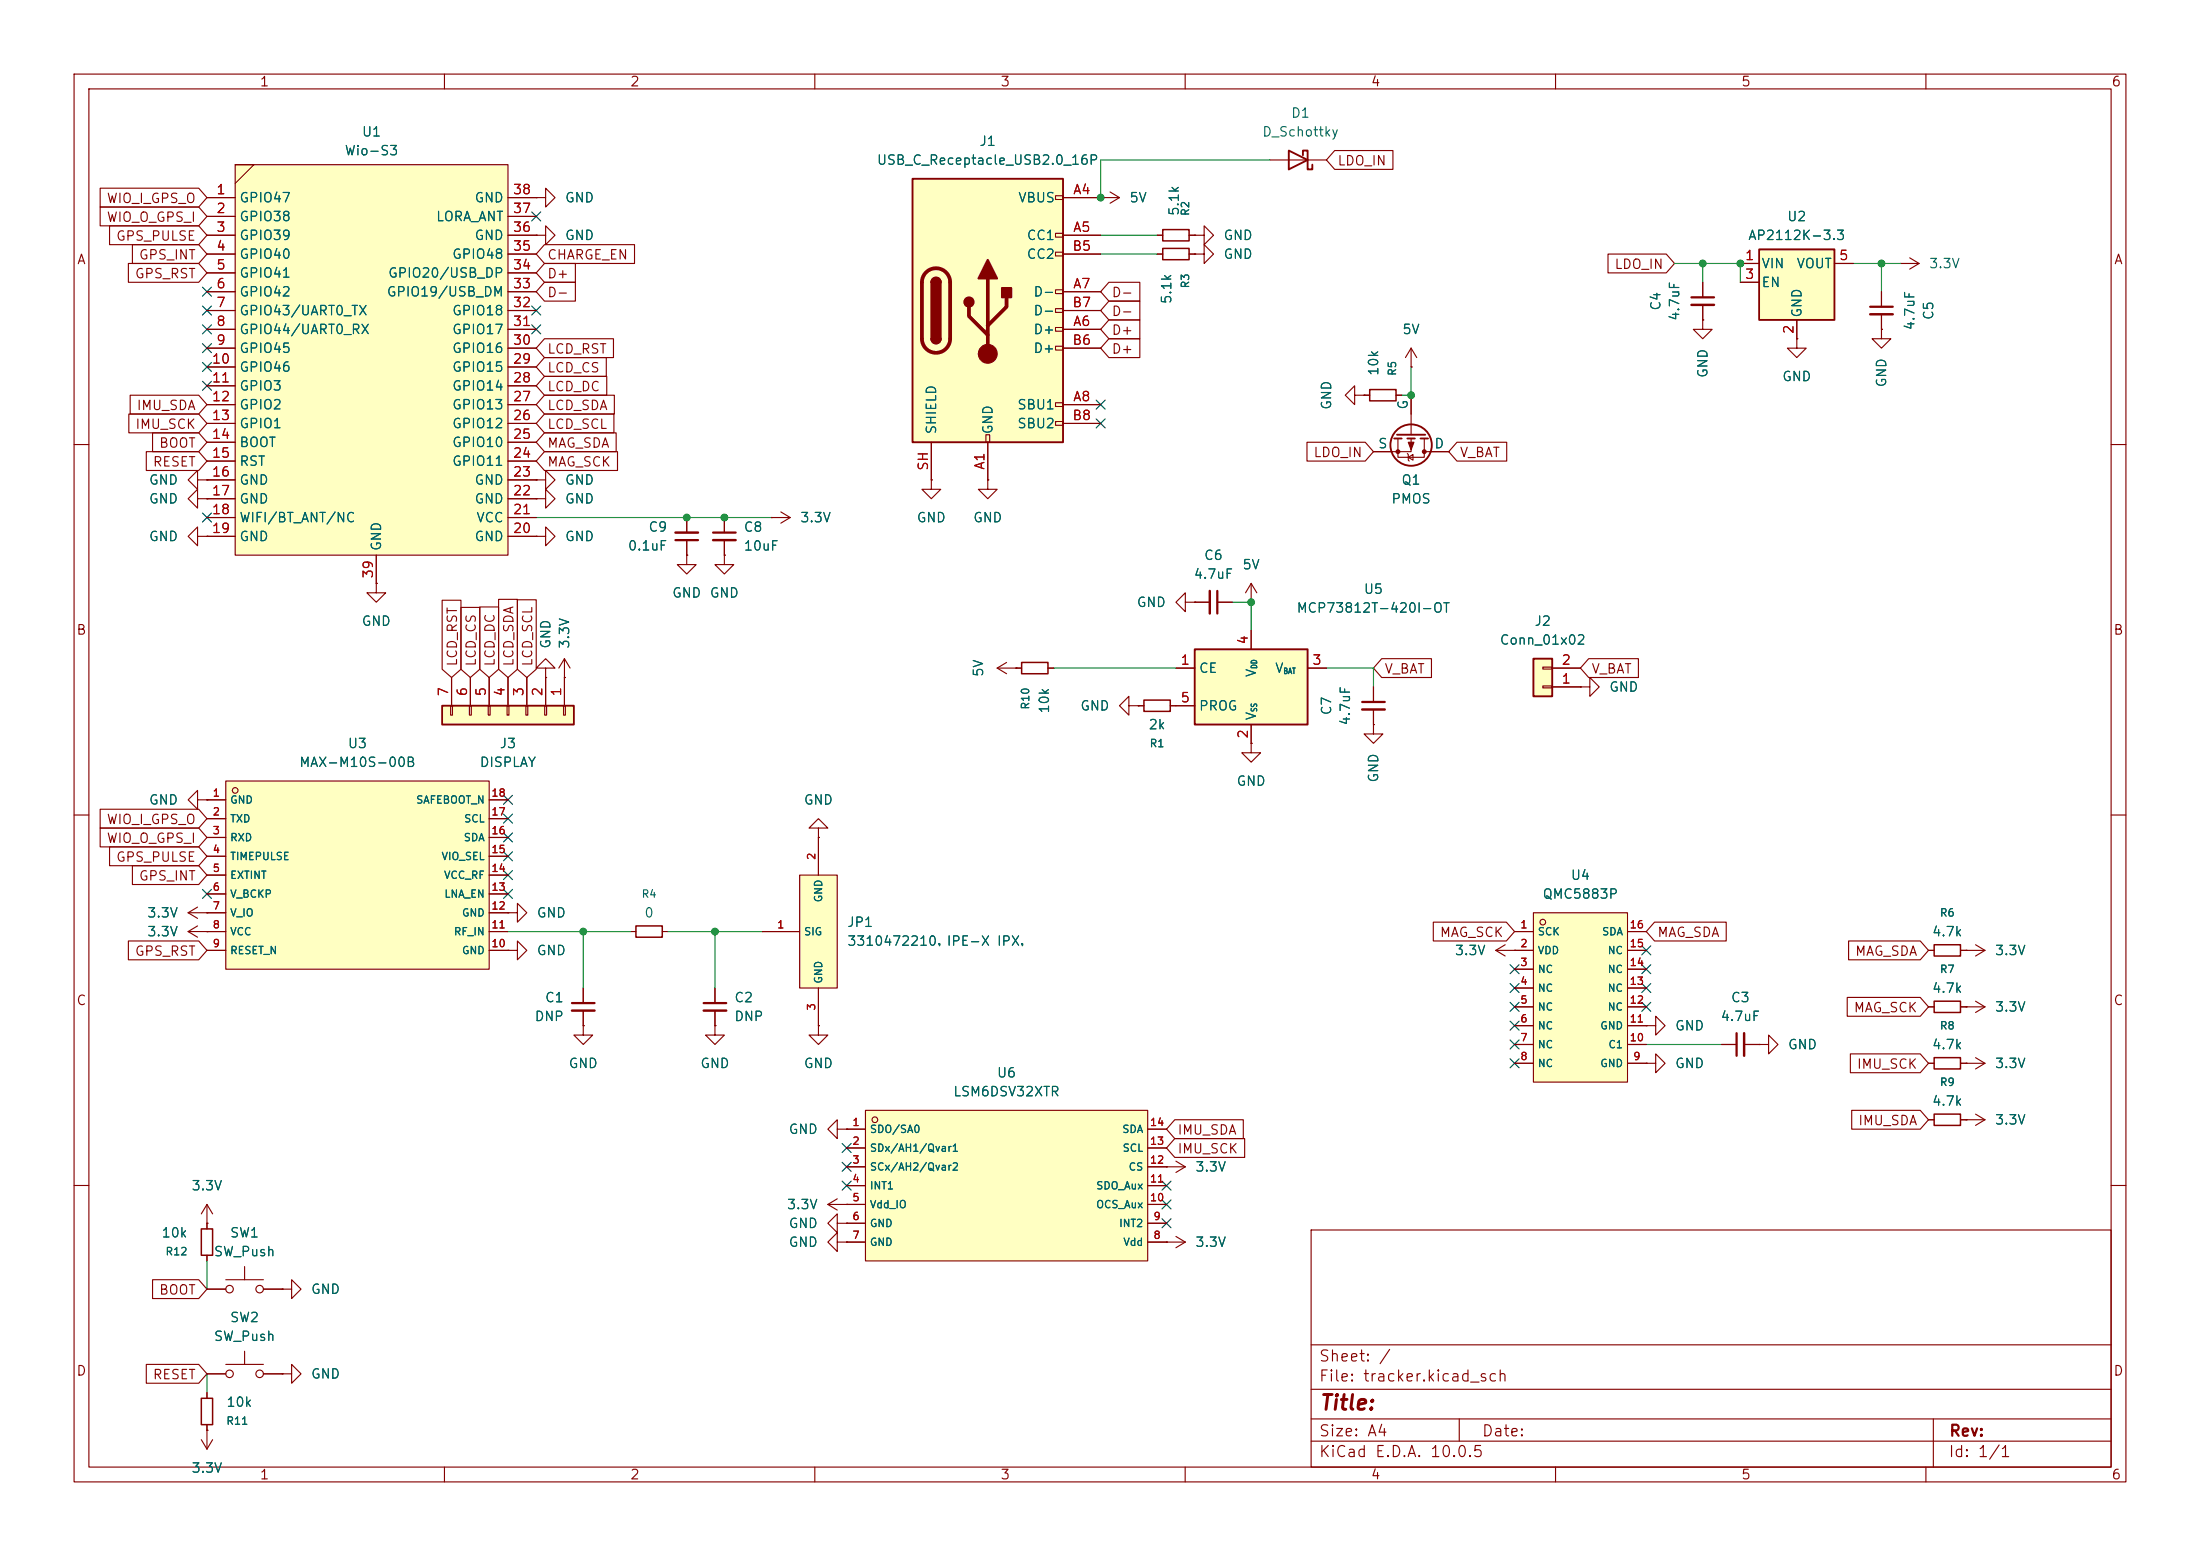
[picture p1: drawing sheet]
<svg xmlns="http://www.w3.org/2000/svg" width="297mm" height="210mm" viewBox="0 0 297 210" stroke-linecap="round" stroke-linejoin="round" font-family="sans-serif">
<g fill="none" stroke="#840000" stroke-width=".15">
<path d="M10 10h277v190h-277zM12 12h273v186h-273zM60 10v2M110 10v2M160 10v2M210 10v2M260 10v2M10 60h2M72.4 64.8h1.3v1.2l1.2-1.2-1.2-1.3v1.3M72.4 64.8h.1M285 60h2M10 110h2"/>
<path d="M285 110h2M265.4 151.1h.1M265.4 151.1h2.6M266.7 150.4l1.3 .7M268 151.1l-1.3 .8M10 160h2M27.9 165.1h.1M27.9 162.6v3.3M27.9 169.4v.8M27.9 174h2.6M27.9 162.6l-.7 1.2M27.9 162.6l.8 1.2"/>
<path d="M30.5 172.7h5.1M33 170.9v1.8M35.6 174h2.5M38.1 174h1.3v-1.3l1.2 1.3-1.2 1.3v-1.3M38.1 174h.1M177 166h108v32h-108zM285 160h2M27.9 185.4h2.6M30.5 184.2h5.1M33 182.4v1.8M35.6 185.4h2.5M38.1 185.4h1.3v-1.2l1.2 1.2-1.2 1.3v-1.3"/>
<path d="M38.1 185.4h.1M60 198v2M110 198v2M160 198v2M177 194.5h108M177 191.5h108M177 187.5h108M177 181.5h108M197 191.5v3M210 198v2M260 198v2M261 191.5v6.5"/>
<circle cx="31" cy="174" r=".51"/>
<circle cx="35.1" cy="174" r=".51"/>
<circle cx="31" cy="185.4" r=".51"/>
<circle cx="35.1" cy="185.4" r=".51"/>
</g>
<path d="M27.2 165.9h1.5v3.5h-1.5z" fill="none" stroke="#840000" stroke-width=".2"/>
<path d="M30.5 105.4h35.5v25.4h-35.5z" fill="#ffffc2"/>
<circle cx="31.8" cy="106.7" r=".38" fill="#ffffc2" stroke="#ffffc2" stroke-width=".14"/>
<g fill="none" stroke="#840000" stroke-width=".15">
<path d="M27.9 108h2.6M27.9 110.5h2.6M27.9 113h2.6M27.9 115.6h2.6M27.9 118.1h2.6M30.5 105.4h35.5v25.4h-35.5zM66 108h2.6M66 110.5h2.6M66 113h2.6M66 115.6h2.6M66 118.1h2.6M27.9 120.7h2.6"/>
<path d="M27.9 123.2h2.6M27.9 125.7h2.6M27.9 128.3h2.6M66 120.7h2.6M66 123.2h2.6M66 125.7h2.6M66 128.3h2.6"/>
<circle cx="31.8" cy="106.7" r=".38"/>
</g>
<path d="M207 123.2h12.7v22.9h-12.7z" fill="#ffffc2"/>
<circle cx="208.3" cy="124.5" r=".38" fill="#ffffc2" stroke="#ffffc2" stroke-width=".14"/>
<g fill="none" stroke="#840000" stroke-width=".15">
<path d="M72.4 26.7h1.3v1.2l1.2-1.2-1.2-1.3v1.3M72.4 26.7h.1M50.8 78.7v1.3h1.3l-1.3 1.3-1.3-1.3h1.3M50.8 78.7h.1M72.4 67.3h1.3v1.3l1.2-1.3-1.2-1.3v1.3M72.4 67.3h.1M72.4 72.4h1.3v1.3l1.2-1.3-1.2-1.3v1.3M72.4 72.4h.1M73.7 90.2h1.2l-1.2-1.3-1.3 1.3h1.3v1.2M73.7 91.4h.1M76.2 91.4h.1M76.2 88.9l.8 1.3"/>
<path d="M76.2 88.9l-.8 1.3M76.2 88.9v2.5M26.7 108v-1.3l-1.3 1.3 1.3 1.2v-1.2h1.2M27.9 108h.1M110.5 111.8h1.3l-1.3-1.3-1.3 1.3h1.3v1.2M110.5 113h.1M25.4 125.7h2.5M25.4 125.7l1.3 .8M25.4 123.2l1.3 .8M25.4 123.2h2.5M26.7 125l-1.3 .7M26.7 122.4l-1.3 .8"/>
<path d="M27.9 125.7h.1M27.9 123.2h.1M96.5 133.4v2M96.5 136.4v2M201.9 128.3h5.1M201.9 128.3l1.3 .7M203.2 127.5l-1.3 .8M204.5 128.3h.1M204.5 125.7h2.5M204.5 130.8h2.5M204.5 133.4h2.5M204.5 135.9h2.5"/>
<path d="M204.5 138.4h2.5M207 123.2h12.7v22.9h-12.7zM219.7 125.7h2.5M219.7 128.3h2.5M219.7 130.8h2.5M219.7 133.4h2.5M219.7 135.9h2.5M219.7 138.4h2.5M222.2 138.4h1.3v1.3l1.3-1.3-1.3-1.2v1.2M222.2 138.4h.1M260.3 128.3h.8M260.3 135.9h.8"/>
<path d="M264.7 128.3h3.3M264.7 135.9h3.3M265.4 135.9h.1M265.4 128.3h.1M266.7 135.1l1.3 .8M266.7 127.5l1.3 .8M268 135.9l-1.3 .8M268 128.3l-1.3 .7M204.5 141h2.5M204.5 143.5h2.5M219.7 141h2.5M219.7 143.5h2.5"/>
<path d="M222.2 143.5h1.3v1.3l1.3-1.3-1.3-1.3v1.3M222.2 143.5h.1M232.4 141h2M235.5 141h2M237.5 141h1.3v1.2l1.2-1.2-1.2-1.3v1.3M237.5 141h.1M260.3 143.5h.8M260.3 151.1h.8M264.7 143.5h3.3M264.7 151.1h.7M265.4 143.5h.1M266.7 142.7l1.3 .8"/>
<path d="M268 143.5l-1.3 .8M27.9 188v.7M27.9 192.3v.7"/>
<circle cx="208.3" cy="124.5" r=".38"/>
</g>
<path d="M95 135.4h3M234.4 139.4v3.1" fill="none" stroke="#840000" stroke-width=".3"/>
<path d="M95 136.4h3M235.5 139.4v3.1" fill="none" stroke="#840000" stroke-width=".33"/>
<path d="M261.1 127.5h3.6v1.5h-3.6zM261.1 135.1h3.6v1.6h-3.6zM261.1 142.7h3.6v1.6h-3.6zM261.1 150.4h3.6v1.5h-3.6zM27.2 188.7h1.5v3.6h-1.5z" fill="none" stroke="#840000" stroke-width=".2"/>
<path d="M161.3 87.6h15.2v10.2h-15.2z" fill="#ffffc2"/>
<g fill="none" stroke="#840000" stroke-width=".25">
<path d="M174 20.3l2.5 1.3-2.5 1.3zM175.9 21v-.7h.6v2.6h.7v-.7M188.2 59.2h1M188.6 58.7h3.8M190 59.2h1M191.8 59.2h1M161.3 87.6h15.2v10.2h-15.2z"/>
<circle cx="190.5" cy="60.1" r="2.79"/>
</g>
<g fill="none" stroke="#840000" stroke-width=".15">
<path d="M72.4 31.8h1.3v1.2l1.2-1.2-1.2-1.3v1.3M72.4 31.8h.1M156.2 34.3h.8M156.2 31.8h.8M160.5 34.3h.8M160.5 31.8h.8M171.4 21.6h7.7M229.9 38.1v2M254 39.4v2M256.5 35.6h.1M256.5 35.6h2.6M257.8 34.8l1.3 .8"/>
<path d="M259.1 35.6l-1.3 .7M182.9 53.3v1.3l-1.3-1.3 1.3-1.2v1.2h1.2M184.1 53.3h.1M184.1 53.3h.8M188.5 53.3h.7M188.7 59.2v2.5h3.6v-2.5M190.5 59.2v1.8h-5.1M190.5 49.5h.1M190.5 47v2.5M190.5 53.3v5.4M190.5 47l-.8 1.3M190.5 47l.8 1.3"/>
<path d="M229.9 43.2v1.3h1.2l-1.2 1.2-1.3-1.2h1.3M229.9 43.2h.1M229.9 41.1v2.1M242.6 45.7v1.3h-1.3l1.3 1.3 1.2-1.3h-1.2M242.6 45.7h.1M254 44.5v1.2h-1.3l1.3 1.3 1.3-1.3h-1.3M254 44.5h.1M254 42.4v2.1M168.9 78.7v2.6M168.9 78.7l-.8 1.3M168.9 78.7l.8 1.3M190 61.2l.1 .1v.8l.1 .1"/>
<path d="M190.1 61.7l.7-.4v.8zM192.3 61h3.3M158.7 90.2h2.6M158.7 95.3h2.6M168.9 81.3h.1M168.9 85.1v2.5M168.9 97.8v2.5M176.5 90.2h2.6M185.4 97.8v1.3h1.3l-1.3 1.2-1.3-1.2h1.3M185.4 97.8h.1M185.4 92.7v2M185.4 95.8v2"/>
<path d="M168.9 100.3v1.3h1.3l-1.3 1.3-1.3-1.3h1.3M168.9 100.3h.1M68.6 123.2h1.2v-1.3l1.3 1.3-1.3 1.3v-1.3M68.6 123.2h.1M68.6 128.3h1.2v-1.3l1.3 1.3-1.3 1.2v-1.2M68.6 128.3h.1M78.7 138.4v1.3h1.3l-1.3 1.3-1.2-1.3h1.2M78.7 138.4h.1M78.7 133.4v2M78.7 136.4v2M27.2 194.3l.7 1.3M27.9 193h.1"/>
<path d="M27.9 193v2.6M28.7 194.3l-.8 1.3"/>
</g>
<path d="M228.3 40.1h3.1M252.5 41.4h3M183.9 94.7h3M77.2 135.4h3.1" fill="none" stroke="#840000" stroke-width=".3"/>
<path d="M228.3 41.1h3.1M252.5 42.4h3M183.9 95.8h3M77.2 136.4h3.1" fill="none" stroke="#840000" stroke-width=".33"/>
<g fill="#840000" stroke="#840000" stroke-width=".15">
<path d="M190.1 59.7h.8l-.4 1z"/>
<circle cx="192.3" cy="61" r=".25"/>
<circle cx="188.7" cy="61" r=".25"/>
</g>
<path d="M157 33.5h3.5v1.6h-3.5zM157 31h3.5v1.5h-3.5zM184.9 52.6h3.6v1.5h-3.6z" fill="none" stroke="#840000" stroke-width=".2"/>
<path d="M237.5 33.7h10.1v9.5h-10.1z" fill="#ffffc2"/>
<path d="M237.5 33.7h10.1v9.5h-10.1z" fill="none" stroke="#840000" stroke-width=".25"/>
<path d="M234.9 35.6h2.6M234.9 38.1h2.6M247.6 35.6h2.6M242.6 43.2v2.5M26.7 64.8v-1.3l-1.3 1.3 1.3 1.2v-1.2h1.2M26.7 72.4v-1.3l-1.3 1.3 1.3 1.3v-1.3h1.2M27.9 64.8h.1M27.9 72.4h.1M213.4 92.7h1.2v-1.3l1.3 1.3-1.3 1.3v-1.3M213.4 92.7h.1" fill="none" stroke="#840000" stroke-width=".15"/>
<path d="M207 88.9h2.5v5.1h-2.5z" fill="#ffffc2"/>
<path d="M207 88.9h2.5v5.1h-2.5z" fill="none" stroke="#840000" stroke-width=".25"/>
<path d="M148.6 26.7h.1M148.6 26.7h2.5M149.9 25.9l1.2 .8M151.1 26.7l-1.2 .7M161.3 34.3h1.3v1.3l1.2-1.3-1.2-1.3v1.3M161.3 34.3h.1M161.3 31.8h1.3v1.2l1.2-1.2-1.2-1.3v1.3M161.3 31.8h.1M208.3 92.6h1.2v.2h-1.2zM208.3 90h1.2v.3h-1.2zM209.5 92.7h3.9M209.5 90.2h3.9" fill="none" stroke="#840000" stroke-width=".15"/>
<path d="M123.2 24.1h20.3v35.6h-20.3z" fill="#ffffc2"/>
<g fill="none" stroke="#840000" stroke-width=".15">
<path d="M142.5 26.4h1v.5h-1zM142.5 31.5h1v.5h-1zM142.5 34h1v.5h-1zM142.5 39.1h1v.5h-1zM143.5 26.7h5.1M143.5 31.8h5.1M143.5 39.4h5.1M143.5 34.3h5.1M125.7 59.7v5.1M133.1 58.7h.5v1h-.5zM133.3 59.7v5.1M142.5 41.7h1v.5h-1z"/>
<path d="M142.5 44.2h1v.5h-1zM142.5 46.7h1v.5h-1zM142.5 54.4h1v.5h-1zM142.5 56.9h1v.5h-1zM143.5 44.5h5.1M143.5 54.6h5.1M143.5 47h5.1M143.5 41.9h5.1M143.5 57.2h5.1M125.7 64.8v1.2h-1.2l1.2 1.3 1.3-1.3h-1.3M125.7 64.8h.1"/>
</g>
<path d="M123.2 24.1h20.3v35.6h-20.3zM125.7 38.1a.64 .64 0 0 1 .7-.6 .64 .64 0 0 1 .6 .6M125.7 45.7a.64 .64 0 0 0 .7 .7 .64 .64 0 0 0 .6-.7" fill="none" stroke="#840000" stroke-width=".25"/>
<path d="M125 36.8a1.9 1.9 0 0 1 2.1-.5 1.9 1.9 0 0 1 1.2 1.8v7.6a1.91 1.91 0 0 1-1.9 1.9 1.91 1.91 0 0 1-1.9-1.9v-7.6a1.9 1.9 0 0 1 .5-1.3zM133.3 37.6v10.2M130.8 41.4v1.3l2.5 2.5M135.9 40.1v1.3l-2.6 2.5" fill="none" stroke="#840000" stroke-width=".51"/>
<g fill="#840000" stroke="#840000" stroke-width=".25">
<path d="M125.7 38.1h1.3v7.6h-1.3z"/>
<path d="M125.9 37.7a.64 .64 0 0 1 .7-.2 .64 .64 0 0 1 .4 .6h-1.3z"/>
<path d="M125.7 45.7h1.3a.64 .64 0 0 1-.6 .7 .64 .64 0 0 1-.7-.7z"/>
<path d="M133.3 35.1l1.3 2.5h-2.5z"/>
<path d="M135.3 38.9h1.2v1.2h-1.2z"/>
<circle cx="130.8" cy="40.8" r=".63"/>
</g>
<circle cx="133.3" cy="47.8" r="1.27" fill="#840000" stroke="#840000" stroke-width=".15"/>
<path d="M31.7 22.2h2.6l-2.6 2.6z" fill="#fff"/>
<path d="M31.7 22.2h36.9v52.7h-36.9z" fill="#ffffc2"/>
<g fill="none" stroke="#840000" stroke-width=".15">
<path d="M27.9 26.7h3.8M27.9 29.2h3.8M27.9 31.8h3.8M27.9 34.3h3.8M27.9 36.8h3.8M27.9 39.4h3.8M31.7 22.2h36.9v52.7h-36.9zM31.7 22.2h2.6l-2.6 2.6M68.6 26.7h3.8M68.6 29.2h3.8M68.6 31.8h3.8M68.6 34.3h3.8"/>
<path d="M68.6 36.8h3.8M68.6 39.4h3.8M27.9 41.9h3.8M27.9 44.5h3.8M27.9 47h3.8M27.9 49.5h3.8M27.9 52.1h3.8M27.9 54.6h3.8M27.9 57.2h3.8M27.9 59.7h3.8M68.6 41.9h3.8M68.6 44.5h3.8"/>
<path d="M68.6 47h3.8M68.6 49.5h3.8M68.6 52.1h3.8M68.6 54.6h3.8M68.6 57.2h3.8M68.6 59.7h3.8M26.7 67.3v-1.3l-1.3 1.3 1.3 1.3v-1.3h1.2M27.9 67.3h.1M27.9 62.2h3.8M27.9 64.8h3.8M27.9 67.3h3.8M27.9 69.9h3.8"/>
<path d="M27.9 72.4h3.8M50.8 74.9v3.8M68.6 62.2h3.8M68.6 64.8h3.8M68.6 67.3h3.8M68.6 69.9h3.8M68.6 72.4h3.8M92.7 69.9v2M92.7 72.9v2M133.3 64.8v1.2h-1.2l1.2 1.3 1.3-1.3h-1.3M133.3 64.8h.1M85.1 125.7h.8"/>
<path d="M89.4 125.7h.8"/>
</g>
<path d="M91.2 72.9h3" fill="none" stroke="#840000" stroke-width=".3"/>
<path d="M91.2 71.9h3" fill="none" stroke="#840000" stroke-width=".33"/>
<path d="M85.9 125h3.5v1.5h-3.5z" fill="none" stroke="#840000" stroke-width=".2"/>
<path d="M59.7 95.3h17.8v2.5h-17.8z" fill="#ffffc2"/>
<path d="M59.7 95.3h17.8v2.5h-17.8z" fill="none" stroke="#840000" stroke-width=".25"/>
<g fill="none" stroke="#840000" stroke-width=".15">
<path d="M92.7 74.9v1.3h-1.3l1.3 1.3 1.3-1.3h-1.3M92.7 74.9h.1M97.8 74.9v1.3h-1.3l1.3 1.3 1.3-1.3h-1.3M97.8 74.9h.1M97.8 69.9v2M97.8 72.9v2M104.1 69.9h.1M104.1 69.9h2.6M105.4 69.1l1.3 .8M106.7 69.9l-1.3 .7M60.8 95.3h.3v1.2h-.3zM61 91.4v3.9"/>
<path d="M63.4 95.3h.2v1.2h-.2zM63.5 91.4v3.9M65.9 95.3h.3v1.2h-.3zM66 91.4v3.9M68.5 95.3h.2v1.2h-.2zM68.6 91.4v3.9M71 95.3h.2v1.2h-.2zM71.1 91.4v3.9M73.5 95.3h.3v1.2h-.3zM73.7 91.4v3.9M76.1 95.3h.2v1.2h-.2zM76.2 91.4v3.9"/>
<path d="M96.5 138.4v1.3h1.3l-1.3 1.3-1.3-1.3h1.3M96.5 138.4h.1M113 152.4v1.3l-1.2-1.3 1.2-1.3v1.3h1.3M114.3 152.4h.1M111.8 162.6l1.2 .7M111.8 162.6h2.5M113 165.1v1.3l-1.2-1.3 1.2-1.3v1.3h1.3M113 167.6v1.3l-1.2-1.3 1.2-1.2v1.2h1.3M113 161.8l-1.2 .8M114.3 165.1h.1M114.3 162.6h.1M114.3 167.6h.1"/>
</g>
<path d="M96.3 71.9h3" fill="none" stroke="#840000" stroke-width=".3"/>
<path d="M96.3 72.9h3" fill="none" stroke="#840000" stroke-width=".33"/>
<path d="M116.8 149.9h38.1v20.3h-38.1z" fill="#ffffc2"/>
<circle cx="118.1" cy="151.1" r=".38" fill="#ffffc2" stroke="#ffffc2" stroke-width=".14"/>
<g fill="none" stroke="#840000" stroke-width=".15">
<path d="M134.6 90.2l1.3 .7M134.6 90.2h3.3M135.9 89.4l-1.3 .8M137.2 90.2h.1M141.5 90.2h.7M152.4 95.3v-1.3l-1.3 1.3 1.3 1.2v-1.2h1.3M153.7 95.3h.1M153.7 95.3h.7M158 95.3h.7M160 81.3v-1.3l-1.3 1.3 1.3 1.3v-1.3h1.3M161.3 81.3h.1M161.3 81.3h2"/>
<path d="M164.3 81.3h2.1M114.3 152.4h2.5M114.3 154.9h2.5M114.3 157.5h2.5M116.8 149.9h38.1v20.3h-38.1zM154.9 152.4h2.6M154.9 154.9h2.6M154.9 157.5h5.1M157.5 157.5h.1M158.7 156.7l1.3 .8M160 157.5l-1.3 .7M114.3 160h2.5"/>
<path d="M114.3 162.6h2.5M114.3 165.1h2.5M114.3 167.6h2.5M154.9 160h2.6M154.9 162.6h2.6M154.9 165.1h2.6M154.9 167.6h5.1M157.5 167.6h.1M158.7 166.9l1.3 .7M160 167.6l-1.3 .8"/>
<circle cx="118.1" cy="151.1" r=".38"/>
</g>
<path d="M137.9 89.4h3.6v1.5h-3.6zM154.4 94.5h3.6v1.5h-3.6z" fill="none" stroke="#840000" stroke-width=".2"/>
<path d="M164.3 79.8v3" fill="none" stroke="#840000" stroke-width=".3"/>
<path d="M163.3 79.8v3" fill="none" stroke="#840000" stroke-width=".33"/>
<path d="M107.9 118.1h5.1v15.3h-5.1z" fill="#ffffc2"/>
<g fill="none" stroke="#840000" stroke-width=".15">
<path d="M13.5 27.9h13.3l1.1 1.3-1.1 1.3h-13.3zM13.5 25.4h13.3l1.1 1.3-1.1 1.2h-13.3zM14.8 30.5h12l1.1 1.3-1.1 1.2h-12zM17.3 35.6h9.5l1.1 1.2-1.1 1.3h-9.5zM17.9 33h8.9l1.1 1.3-1.1 1.3h-8.9zM27.9 26.7h3.8M27.9 29.2h3.8M27.9 31.8h3.8M27.9 34.3h3.8M27.9 36.8h3.8M27.9 39.4h3.8M68.6 26.7h3.8"/>
<path d="M68.6 29.2h3.8M68.6 31.8h3.8M68.6 34.3h3.8M68.6 36.8h3.8M68.6 39.4h3.8M72.4 26.7h.1M72.4 31.8h.1M73.5 33h12.2v2.6h-12.2l-1.1-1.3zM73.5 38.1h4.2v2.5h-4.2l-1.1-1.2zM73.5 35.6h4.2v2.5h-4.2l-1.1-1.3zM143.5 26.7h5.1M143.5 31.8h5.1"/>
<path d="M143.5 34.3h5.1M143.5 39.4h5.1M148.6 26.7h.1M149.7 38.1h4.2v2.5h-4.2l-1.1-1.2zM156.2 31.8h.8M156.2 34.3h.8M160.5 31.8h.8M160.5 34.3h.8M161.3 31.8h.1M161.3 34.3h.1M180.2 20.3h7.8v2.6h-7.8l-1.1-1.3zM217.1 34.3h7.8l1.2 1.3-1.2 1.2h-7.8z"/>
<path d="M229.9 38.1v2M234.9 35.6h2.6M234.9 38.1h2.6M247.6 35.6h2.6M254 39.4v2M17.4 55.9h9.4l1.1 1.3-1.1 1.2h-9.4zM17.6 53.3h9.2l1.1 1.3-1.1 1.3h-9.2zM20.6 58.4h6.2l1.1 1.3-1.1 1.3h-6.2zM27.9 41.9h3.8M27.9 44.5h3.8M27.9 47h3.8M27.9 49.5h3.8"/>
<path d="M27.9 52.1h3.8M27.9 54.6h3.8M27.9 57.2h3.8M27.9 59.7h3.8M68.6 41.9h3.8M68.6 44.5h3.8M68.6 47h3.8M68.6 49.5h3.8M68.6 52.1h3.8M68.6 54.6h3.8M68.6 57.2h3.8M68.6 59.7h3.8"/>
<path d="M73.5 48.3h8.4v2.5h-8.4l-1.1-1.3zM73.5 50.8h8.4v2.5h-8.4l-1.1-1.2zM73.5 55.9h9.4v2.5h-9.4l-1.1-1.2zM73.5 45.7h9.3v2.6h-9.3l-1.1-1.3zM73.5 58.4h9.7v2.6h-9.7l-1.1-1.3zM73.5 53.3h9.4v2.6h-9.4l-1.1-1.3zM125.7 59.7v5.1M133.3 59.7v5.1M143.5 41.9h5.1M143.5 44.5h5.1M143.5 47h5.1M143.5 54.6h5.1"/>
<path d="M143.5 57.2h5.1M149.7 40.6h4.2v2.6h-4.2l-1.1-1.3zM149.7 45.7h4.2v2.6h-4.2l-1.1-1.3zM149.7 43.2h4.2v2.5h-4.2l-1.1-1.2zM176.4 59.7h7.9l1.1 1.3-1.1 1.2h-7.9zM184.1 53.3h.1M184.1 53.3h.8M188.5 53.3h.7M190.5 49.5h.1M190.5 53.3v2.6M196.7 59.7h6.7v2.5h-6.7l-1.1-1.2zM229.9 43.2h.1"/>
<path d="M229.9 41.1v2.1M242.6 45.7h.1M242.6 43.2v2.5M254 44.5h.1M254 42.4v2.1M19.7 61h7.1l1.1 1.2-1.1 1.3h-7.1zM27.9 64.8h.1M27.9 72.4h.1M27.9 67.3h.1M27.9 62.2h3.8M27.9 64.8h3.8M27.9 67.3h3.8"/>
<path d="M27.9 69.9h3.8M27.9 72.4h3.8M50.8 78.7h.1M50.8 74.9v3.8M68.6 62.2h3.8M68.6 64.8h3.8M68.6 67.3h3.8M68.6 69.9h3.8M68.6 72.4h3.8M72.4 72.4h.1M72.4 67.3h.1M72.4 64.8h.1"/>
<path d="M73.5 61h9.9v2.5h-9.9l-1.1-1.3zM92.7 74.9h.1M92.7 69.9v2M92.7 72.9v2M97.8 74.9h.1M97.8 69.9v2M97.8 72.9v2M104.1 69.9h.1M125.7 64.8h.1M133.3 64.8h.1M185.4 61h2.6M193 61h2.6"/>
<path d="M59.7 81h2.5v9.3l-1.2 1.1-1.3-1.1zM61 91.4v3.9M62.2 82h2.6v8.3l-1.3 1.1-1.3-1.1zM63.5 91.4v3.9M64.8 81.9h2.5v8.4l-1.3 1.1-1.2-1.1zM66 91.4v3.9M67.3 80.9h2.6v9.4l-1.3 1.1-1.3-1.1zM68.6 91.4v3.9M69.8 81h2.6v9.3l-1.3 1.1-1.3-1.1zM71.1 91.4v3.9M73.7 91.4h.1M73.7 91.4v3.9"/>
<path d="M76.2 91.4h.1M76.2 91.4v3.9M137.2 90.2h.1M137.2 90.2h.7M141.5 90.2h.7M153.7 95.3h.1M153.7 95.3h.7M158 95.3h3.3M158.7 90.2h2.6M161.3 81.3h.1M161.3 81.3h2M164.3 81.3h2.1"/>
<path d="M168.9 81.3h.1M168.9 85.1v2.5M168.9 97.8v2.5M176.5 90.2h2.6M185.4 97.8h.1M185.4 92.7v2M185.4 95.8v2M186.5 88.9h6.7v2.5h-6.7l-1.1-1.2zM209.5 90.2h3.9M209.5 92.7h3.9M213.4 92.7h.1M214.5 88.9h6.7v2.5h-6.7l-1.1-1.2z"/>
<path d="M13.5 111.8h13.3l1.1 1.2-1.1 1.3h-13.3zM13.5 109.2h13.3l1.1 1.3-1.1 1.3h-13.3zM14.8 114.3h12l1.1 1.3-1.1 1.2h-12zM17.9 116.8h8.9l1.1 1.3-1.1 1.3h-8.9zM27.9 108h.1M27.9 108h2.6M27.9 110.5h2.6M27.9 113h2.6M27.9 115.6h2.6M27.9 118.1h2.6M66 108h2.6M66 110.5h2.6"/>
<path d="M66 113h2.6M66 115.6h2.6M66 118.1h2.6M107.9 118.1h5.1v15.3h-5.1zM110.5 113h.1M110.5 113v5.1M168.9 100.3h.1M17.3 127h9.5l1.1 1.3-1.1 1.2h-9.5zM27.9 123.2h.1M27.9 125.7h.1M27.9 125.7h2.6M27.9 128.3h2.6"/>
<path d="M27.9 120.7h2.6M27.9 123.2h2.6M66 125.7h2.6M66 128.3h2.6M66 120.7h2.6M66 123.2h2.6M68.6 128.3h.1M68.6 123.2h.1M78.7 138.4h.1M78.7 133.4v2M78.7 136.4v2M96.5 138.4h.1"/>
<path d="M96.5 133.4v2M96.5 136.4v2M102.9 125.7h5M110.5 138.4v1.3h1.3l-1.3 1.3-1.3-1.3h1.3M110.5 138.4h.1M110.5 133.4v5M193.5 124.5h9.9l1.1 1.2-1.1 1.3h-9.9zM204.5 128.3h.1M204.5 125.7h2.5M204.5 128.3h2.5M204.5 130.8h2.5M204.5 133.4h2.5"/>
<path d="M204.5 135.9h2.5M204.5 138.4h2.5M219.7 125.7h2.5M219.7 128.3h2.5M219.7 130.8h2.5M219.7 133.4h2.5M219.7 135.9h2.5M219.7 138.4h2.5M222.2 138.4h.1M223.4 124.5h9.6v2.5h-9.6l-1.2-1.3zM249.4 134.6h9.8l1.1 1.3-1.1 1.3h-9.8zM249.6 127h9.6l1.1 1.3-1.1 1.2h-9.6z"/>
<path d="M260.3 128.3h.8M260.3 135.9h.8M264.7 128.3h.7M264.7 135.9h.7M265.4 135.9h.1M265.4 128.3h.1M114.3 152.4h.1M114.3 152.4h2.5M114.3 154.9h2.5M114.3 157.5h2.5M154.9 152.4h2.6M154.9 154.9h2.6"/>
<path d="M154.9 157.5h2.6M157.5 157.5h.1M158.6 153.7h9.4v2.5h-9.4l-1.1-1.3zM158.6 151.1h9.2v2.6h-9.2l-1.1-1.3zM204.5 141h2.5M204.5 143.5h2.5M219.7 141h2.5M219.7 143.5h2.5M222.2 143.5h.1M232.4 141h2M235.5 141h2M237.5 141h.1"/>
<path d="M249.8 142.2h9.4l1.1 1.3-1.1 1.3h-9.4zM250 149.9h9.2l1.1 1.2-1.1 1.3h-9.2zM260.3 143.5h.8M260.3 151.1h.8M264.7 143.5h.7M264.7 151.1h.7M265.4 143.5h.1M265.4 151.1h.1M20.6 172.7h6.2l1.1 1.3-1.1 1.3h-6.2zM27.9 165.1h.1M27.9 165.1v.8M27.9 169.4v.8"/>
<path d="M27.9 174h2.6M35.6 174h2.5M38.1 174h.1M114.3 165.1h.1M114.3 162.6h.1M114.3 167.6h.1M114.3 160h2.5M114.3 162.6h2.5M114.3 165.1h2.5M114.3 167.6h2.5M154.9 160h2.6M154.9 162.6h2.6"/>
<path d="M154.9 165.1h2.6M154.9 167.6h2.6M157.5 167.6h.1M19.7 184.1h7.1l1.1 1.3-1.1 1.3h-7.1zM27.9 193h.1M27.9 188v.7M27.9 192.3v.7M27.9 185.4h2.6M35.6 185.4h2.5M38.1 185.4h.1"/>
</g>
<g fill="none" stroke="#009600" stroke-width=".15">
<path d="M148.6 31.8h7.6M148.6 34.3h7.6M171.4 21.6h-22.8v5.1M226.1 35.6h8.8v2.5M229.9 35.6v2.5M250.2 35.6h6.3M254 35.6v3.8M190.5 49.5v3.8h-1.3M72.4 69.9h31.7M142.2 90.2h16.5M166.4 81.3h2.5v3.8M179.1 90.2h6.3v2.5"/>
<path d="M68.6 125.7h16.5M78.7 125.7v7.7M90.2 125.7h12.7M96.5 125.7v7.7M222.2 141h10.2M27.9 170.2v3.8M27.9 185.4v2.6"/>
</g>
<g fill="none" stroke="#000084" stroke-width=".15">
<path d="M27.3 38.8l1.2 1.2M28.5 38.8l-1.2 1.2M71.8 28.6l1.2 1.2M73 28.6l-1.2 1.2M27.3 51.5l1.2 1.2M27.3 43.8l1.2 1.3M27.3 48.9l1.2 1.2M27.3 41.3l1.2 1.2M27.3 46.4l1.2 1.2M28.5 51.5l-1.2 1.2M28.5 43.8l-1.2 1.3M28.5 48.9l-1.2 1.2"/>
<path d="M28.5 41.3l-1.2 1.2M28.5 46.4l-1.2 1.2M71.8 43.8l1.2 1.3M71.8 41.3l1.2 1.2M73 43.8l-1.2 1.3M73 41.3l-1.2 1.2M148 56.5l1.2 1.3M148 54l1.2 1.2M149.2 56.5l-1.2 1.3M149.2 54l-1.2 1.2M27.3 69.2l1.2 1.3M28.5 69.2l-1.2 1.3"/>
<path d="M68 107.3l1.2 1.3M68 117.5l1.2 1.2M68 115l1.2 1.2M68 112.4l1.2 1.2M68 109.9l1.2 1.2M69.2 107.3l-1.2 1.3M69.2 117.5l-1.2 1.2M69.2 115l-1.2 1.2M69.2 112.4l-1.2 1.2M69.2 109.9l-1.2 1.2M27.3 120l1.2 1.3M28.5 120l-1.2 1.3"/>
<path d="M68 120l1.2 1.3M69.2 120l-1.2 1.3M203.9 132.7l1.2 1.3M203.9 130.2l1.2 1.2M203.9 137.8l1.2 1.2M203.9 135.3l1.2 1.2M205.1 132.7l-1.2 1.3M205.1 130.2l-1.2 1.2M205.1 137.8l-1.2 1.2M205.1 135.3l-1.2 1.2M221.6 135.3l1.3 1.2M221.6 130.2l1.3 1.2"/>
<path d="M221.6 127.7l1.3 1.2M221.6 132.7l1.3 1.3M222.9 135.3l-1.3 1.2M222.9 130.2l-1.3 1.2M222.9 127.7l-1.3 1.2M222.9 132.7l-1.3 1.3M113.7 154.3l1.2 1.2M113.7 156.9l1.2 1.2M113.7 159.4l1.2 1.2M114.9 154.3l-1.2 1.2M114.9 156.9l-1.2 1.2M114.9 159.4l-1.2 1.2"/>
<path d="M156.9 159.4l1.2 1.2M158.1 159.4l-1.2 1.2M203.9 140.4l1.2 1.2M203.9 142.9l1.2 1.2M205.1 140.4l-1.2 1.2M205.1 142.9l-1.2 1.2M156.9 164.5l1.2 1.2M156.9 162l1.2 1.2M158.1 164.5l-1.2 1.2M158.1 162l-1.2 1.2"/>
</g>
<g fill="#009600" stroke="#009600" stroke-width=".14">
<circle cx="254" cy="35.6" r=".46"/>
<circle cx="229.9" cy="35.6" r=".46"/>
<circle cx="234.9" cy="35.6" r=".46"/>
<circle cx="190.5" cy="53.3" r=".46"/>
<circle cx="148.6" cy="26.7" r=".46"/>
<circle cx="168.9" cy="81.3" r=".46"/>
<circle cx="78.7" cy="125.7" r=".46"/>
<circle cx="92.7" cy="69.9" r=".46"/>
<circle cx="97.8" cy="69.9" r=".46"/>
<circle cx="96.5" cy="125.7" r=".46"/>
</g>
<text font-size="2" fill="#840000" x="178" y="190.8">Title:</text>
<g font-size="1.5" fill="#840000">
<text x="178" y="184.1">Sheet: /</text>
<text x="178" y="186.8">File: tracker.kicad_sch</text>
<text x="178" y="197">KiCad E.D.A. 10.0.5</text>
<text x="178" y="194.2">Size: A4</text>
<text x="200" y="194.2">Date:</text>
<text x="263" y="197">Id: 1/1</text>
<text x="263" y="194.2">Rev:</text>
</g>
<g font-size="1.3" fill="#840000">
<text x="35" y="12">1</text>
<text x="85" y="12">2</text>
<text x="135" y="12">3</text>
<text x="185" y="12">4</text>
<text x="235" y="12">5</text>
<text x="285" y="12">6</text>
<text x="180.5" y="22.6">LDO_IN</text>
<text x="14.3" y="27.7">WIO_I_GPS_O</text>
<text x="10.3" y="36">A</text>
<text x="14.3" y="30.3">WIO_O_GPS_I</text>
<text x="15.6" y="32.8">GPS_PULSE</text>
<text x="18.7" y="35.3">GPS_INT</text>
<text x="73.8" y="35.3">CHARGE_EN</text>
<text x="285.3" y="36">A</text>
<text x="18.1" y="37.9">GPS_RST</text>
<text x="73.8" y="40.4">D-</text>
<text x="73.8" y="37.9">D+</text>
<text x="150" y="40.4">D-</text>
<text x="217.9" y="36.6">LDO_IN</text>
<text x="150" y="43">D-</text>
<text x="150" y="45.5">D+</text>
<text x="73.8" y="50.6">LCD_CS</text>
<text x="73.8" y="53.1">LCD_DC</text>
<text x="73.8" y="48">LCD_RST</text>
<text x="150" y="48">D+</text>
<text x="18.2" y="58.2">IMU_SCK</text>
<text x="18.4" y="55.7">IMU_SDA</text>
<text x="73.8" y="58.2">LCD_SCL</text>
<text x="73.8" y="55.7">LCD_SDA</text>
<text x="20.5" y="63.3">RESET</text>
<text x="21.4" y="60.7">BOOT</text>
<text x="73.8" y="60.7">MAG_SDA</text>
<text x="73.8" y="63.3">MAG_SCK</text>
<text x="177.2" y="62">LDO_IN</text>
<text x="197" y="62">V_BAT</text>
<text x="10.2" y="86">B</text>
<text x="285.2" y="86">B</text>
<text x="62" y="90" transform="rotate(-90 62 90)">LCD_RST</text>
<text x="64.6" y="90" transform="rotate(-90 64.6 90)">LCD_CS</text>
<text x="67.1" y="90" transform="rotate(-90 67.1 90)">LCD_DC</text>
<text x="69.6" y="90" transform="rotate(-90 69.6 90)">LCD_SDA</text>
<text x="72.2" y="90" transform="rotate(-90 72.2 90)">LCD_SCL</text>
<text x="186.8" y="91.2">V_BAT</text>
<text x="214.8" y="91.2">V_BAT</text>
<text x="14.3" y="111.5">WIO_I_GPS_O</text>
<text x="14.3" y="114.1">WIO_O_GPS_I</text>
<text x="15.6" y="116.6">GPS_PULSE</text>
<text x="18.7" y="119.2">GPS_INT</text>
<text x="18.1" y="129.3">GPS_RST</text>
<text x="194.3" y="126.8">MAG_SCK</text>
<text x="223.7" y="126.8">MAG_SDA</text>
<text x="250.3" y="129.3">MAG_SDA</text>
<text x="10.2" y="136">C</text>
<text x="250.2" y="136.9">MAG_SCK</text>
<text x="285.2" y="136">C</text>
<text x="250.6" y="144.6">IMU_SCK</text>
<text x="158.9" y="156">IMU_SCK</text>
<text x="158.9" y="153.5">IMU_SDA</text>
<text x="250.8" y="152.2">IMU_SDA</text>
<text x="21.4" y="175">BOOT</text>
<text x="10.2" y="186">D</text>
<text x="285.2" y="186">D</text>
<text x="20.5" y="186.5">RESET</text>
<text x="35" y="200">1</text>
<text x="85" y="200">2</text>
<text x="135" y="200">3</text>
<text x="185" y="200">4</text>
<text x="235" y="200">5</text>
<text x="285" y="200">6</text>
</g>
<g font-size="1.3" fill="#006464">
<text x="174.2" y="16.2">D1</text>
<text x="46.4" y="21.3">Wio-S3</text>
<text x="48.8" y="18.7">U1</text>
<text x="118.3" y="22.6">USB_C_Receptacle_USB2.0_16P</text>
<text x="132.1" y="20">J1</text>
<text x="170.3" y="18.7">D_Schottky</text>
<text x="32.2" y="27.6">GPIO47</text>
<text x="64" y="27.6">GND</text>
<text x="76.2" y="27.6">GND</text>
<text x="137.4" y="27.6">VBUS</text>
<text x="152.4" y="27.6">5V</text>
<text x="159.5" y="29.2" transform="rotate(-90 159.5 29.2)">5.1k</text>
<text x="32.2" y="30.2">GPIO38</text>
<text x="32.2" y="32.7">GPIO39</text>
<text x="32.2" y="35.3">GPIO40</text>
<text x="58.8" y="30.2">LORA_ANT</text>
<text x="61" y="35.3">GPIO48</text>
<text x="64" y="32.7">GND</text>
<text x="76.2" y="32.7">GND</text>
<text x="138.5" y="32.7">CC1</text>
<text x="138.5" y="35.3">CC2</text>
<text x="165.1" y="35.3">GND</text>
<text x="165.1" y="32.7">GND</text>
<text x="235.9" y="32.7">AP2112K-3.3</text>
<text x="241.2" y="30.2">U2</text>
<text x="32.2" y="37.8">GPIO41</text>
<text x="32.2" y="40.3">GPIO42</text>
<text x="52.1" y="40.3">GPIO19/USB_DM</text>
<text x="52.3" y="37.8">GPIO20/USB_DP</text>
<text x="139.4" y="40.3">D-</text>
<text x="158.4" y="41.1" transform="rotate(-90 158.4 41.1)">5.1k</text>
<text x="237.7" y="36.5">VIN</text>
<text x="237.7" y="39.1">EN</text>
<text x="242.5" y="36.5">VOUT</text>
<text x="260.3" y="36.5">3.3V</text>
<text x="32.2" y="42.9">GPIO43/UART0_TX</text>
<text x="32.2" y="45.4">GPIO44/UART0_RX</text>
<text x="32.2" y="48">GPIO45</text>
<text x="61" y="48">GPIO16</text>
<text x="61" y="45.4">GPIO17</text>
<text x="61" y="42.9">GPIO18</text>
<text x="139.4" y="45.4">D+</text>
<text x="139.4" y="48">D+</text>
<text x="139.4" y="42.9">D-</text>
<text x="189.2" y="45.4">5V</text>
<text x="224.5" y="42" transform="rotate(-90 224.5 42)">C4</text>
<text x="227" y="43.4" transform="rotate(-90 227 43.4)">4.7uF</text>
<text x="243.5" y="43" transform="rotate(-90 243.5 43)">GND</text>
<text x="258.8" y="44.7" transform="rotate(-90 258.8 44.7)">4.7uF</text>
<text x="261.3" y="43.3" transform="rotate(-90 261.3 43.3)">C5</text>
<text x="32.2" y="50.5">GPIO46</text>
<text x="32.2" y="53">GPIO3</text>
<text x="61" y="53">GPIO14</text>
<text x="61" y="50.5">GPIO15</text>
<text x="186.4" y="50.8" transform="rotate(-90 186.4 50.8)">10k</text>
<text x="230.8" y="51.1" transform="rotate(-90 230.8 51.1)">GND</text>
<text x="240.5" y="51.8">GND</text>
<text x="255" y="52.4" transform="rotate(-90 255 52.4)">GND</text>
<text x="32.2" y="55.6">GPIO2</text>
<text x="32.2" y="58.1">GPIO1</text>
<text x="61" y="58.1">GPIO12</text>
<text x="61" y="55.6">GPIO13</text>
<text x="126.7" y="58.7" transform="rotate(-90 126.7 58.7)">SHIELD</text>
<text x="134.3" y="58.7" transform="rotate(-90 134.3 58.7)">GND</text>
<text x="137.2" y="55.6">SBU1</text>
<text x="137.2" y="58.1">SBU2</text>
<text x="180" y="55.4" transform="rotate(-90 180 55.4)">GND</text>
<text x="190.4" y="55.4" transform="rotate(-90 190.4 55.4)">G</text>
<text x="20" y="65.7">GND</text>
<text x="32.2" y="60.7">BOOT</text>
<text x="32.2" y="63.2">RST</text>
<text x="32.2" y="65.7">GND</text>
<text x="61" y="63.2">GPIO11</text>
<text x="61" y="60.7">GPIO10</text>
<text x="64" y="65.7">GND</text>
<text x="76.2" y="65.7">GND</text>
<text x="186" y="60.8">S</text>
<text x="189.1" y="65.7">Q1</text>
<text x="193.5" y="60.8">D</text>
<text x="20" y="68.3">GND</text>
<text x="32.2" y="68.3">GND</text>
<text x="32.2" y="70.8">WIFI/BT_ANT/NC</text>
<text x="64" y="68.3">GND</text>
<text x="64.2" y="70.8">VCC</text>
<text x="76.2" y="68.3">GND</text>
<text x="107.9" y="70.8">3.3V</text>
<text x="123.7" y="70.8">GND</text>
<text x="131.3" y="70.8">GND</text>
<text x="187.7" y="68.3">PMOS</text>
<text x="20" y="73.4">GND</text>
<text x="32.2" y="73.4">GND</text>
<text x="51.8" y="74.4" transform="rotate(-90 51.8 74.4)">GND</text>
<text x="64" y="73.4">GND</text>
<text x="76.2" y="73.4">GND</text>
<text x="84.7" y="74.6">0.1uF</text>
<text x="87.5" y="72.1">C9</text>
<text x="100.3" y="72.1">C8</text>
<text x="100.3" y="74.6">10uF</text>
<text x="162.5" y="75.9">C6</text>
<text x="167.6" y="77.2">5V</text>
<text x="90.6" y="81">GND</text>
<text x="95.7" y="81">GND</text>
<text x="153.4" y="82.2">GND</text>
<text x="161.1" y="78.4">4.7uF</text>
<text x="175" y="83">MCP73812T-420I-OT</text>
<text x="184" y="80.5">U5</text>
<text x="48.7" y="84.8">GND</text>
<text x="74.6" y="87.6" transform="rotate(-90 74.6 87.6)">GND</text>
<text x="77.2" y="87.6" transform="rotate(-90 77.2 87.6)">3.3V</text>
<text x="202.4" y="87.3">Conn_01x02</text>
<text x="207.1" y="84.8">J2</text>
<text x="133" y="91.4" transform="rotate(-90 133 91.4)">5V</text>
<text x="161.8" y="91.1">CE</text>
<text x="169.9" y="91.5" transform="rotate(-90 169.9 91.5)">V</text>
<text x="172" y="91.1">V</text>
<text x="217.2" y="93.7">GND</text>
<text x="46.9" y="101.3">U3</text>
<text x="67.4" y="101.3">J3</text>
<text x="141.9" y="96.4" transform="rotate(-90 141.9 96.4)">10k</text>
<text x="145.8" y="96.2">GND</text>
<text x="155" y="98.8">2k</text>
<text x="161.8" y="96.2">PROG</text>
<text x="169.9" y="97.3" transform="rotate(-90 169.9 97.3)">V</text>
<text x="180" y="96.6" transform="rotate(-90 180 96.6)">C7</text>
<text x="182.6" y="98" transform="rotate(-90 182.6 98)">4.7uF</text>
<text x="40.3" y="103.8">MAX-M10S-00B</text>
<text x="64.7" y="103.8">DISPLAY</text>
<text x="166.8" y="106.4">GND</text>
<text x="186.4" y="105.7" transform="rotate(-90 186.4 105.7)">GND</text>
<text x="20" y="108.9">GND</text>
<text x="108.4" y="108.9">GND</text>
<text x="212" y="119.1">U4</text>
<text x="19.8" y="124.2">3.3V</text>
<text x="72.4" y="124.2">GND</text>
<text x="86.9" y="124.2">0</text>
<text x="114.3" y="125.4">JP1</text>
<text x="208.2" y="121.6">QMC5883P</text>
<text x="19.8" y="126.7">3.3V</text>
<text x="72.4" y="129.2">GND</text>
<text x="114.3" y="128">3310472210，IPE-X IPX，</text>
<text x="196.3" y="129.2">3.3V</text>
<text x="260.7" y="126.7">4.7k</text>
<text x="269.2" y="129.2">3.3V</text>
<text x="73.5" y="135.6">C1</text>
<text x="99" y="135.6">C2</text>
<text x="233.6" y="135.6">C3</text>
<text x="260.7" y="134.3">4.7k</text>
<text x="269.2" y="136.9">3.3V</text>
<text x="72.1" y="138.1">DNP</text>
<text x="99" y="138.1">DNP</text>
<text x="226" y="139.4">GND</text>
<text x="232.2" y="138.1">4.7uF</text>
<text x="241.3" y="141.9">GND</text>
<text x="260.7" y="141.9">4.7k</text>
<text x="76.7" y="144.5">GND</text>
<text x="94.5" y="144.5">GND</text>
<text x="108.4" y="144.5">GND</text>
<text x="128.6" y="148.3">LSM6DSV32XTR</text>
<text x="134.5" y="145.7">U6</text>
<text x="226" y="144.5">GND</text>
<text x="260.7" y="149.6">4.7k</text>
<text x="269.2" y="144.5">3.3V</text>
<text x="106.4" y="153.4">GND</text>
<text x="269.2" y="152.1">3.3V</text>
<text x="25.8" y="161">3.3V</text>
<text x="161.3" y="158.4">3.3V</text>
<text x="21.7" y="167.3">10k</text>
<text x="31" y="167.3">SW1</text>
<text x="106.1" y="163.5">3.3V</text>
<text x="106.4" y="166.1">GND</text>
<text x="28.8" y="169.9">SW_Push</text>
<text x="106.4" y="168.6">GND</text>
<text x="161.3" y="168.6">3.3V</text>
<text x="31" y="178.8">SW2</text>
<text x="41.9" y="175">GND</text>
<text x="28.8" y="181.3">SW_Push</text>
<text x="30.5" y="190.2">10k</text>
<text x="41.9" y="186.4">GND</text>
<text x="25.8" y="199.1">3.3V</text>
</g>
<g font-size="1.3" fill="#a90000">
<text x="29.1" y="26.5">1</text>
<text x="29.1" y="29.1">2</text>
<text x="69.1" y="29.1">37</text>
<text x="69.1" y="26.5">38</text>
<text x="144.8" y="26.5">A4</text>
<text x="29.1" y="31.6">3</text>
<text x="29.1" y="34.2">4</text>
<text x="69.1" y="34.2">35</text>
<text x="69.1" y="31.6">36</text>
<text x="144.7" y="34.2">B5</text>
<text x="144.8" y="31.6">A5</text>
<text x="235.5" y="35.4">1</text>
<text x="248.2" y="35.4">5</text>
<text x="29.1" y="36.7">5</text>
<text x="29.1" y="39.2">6</text>
<text x="29.1" y="41.8">7</text>
<text x="69.1" y="41.8">32</text>
<text x="69.1" y="39.2">33</text>
<text x="69.1" y="36.7">34</text>
<text x="144.7" y="41.8">B7</text>
<text x="144.8" y="39.2">A7</text>
<text x="235.5" y="38">3</text>
<text x="29.1" y="44.3">8</text>
<text x="29.1" y="46.9">9</text>
<text x="69.1" y="46.9">30</text>
<text x="69.1" y="44.3">31</text>
<text x="144.7" y="46.9">B6</text>
<text x="144.8" y="44.3">A6</text>
<text x="242.4" y="45.2" transform="rotate(-90 242.4 45.2)">2</text>
<text x="28.5" y="49.4">10</text>
<text x="28.5" y="51.9">11</text>
<text x="69.1" y="51.9">28</text>
<text x="69.1" y="49.4">29</text>
<text x="28.5" y="54.5">12</text>
<text x="28.5" y="57">13</text>
<text x="28.5" y="59.6">14</text>
<text x="69.1" y="59.6">25</text>
<text x="69.1" y="57">26</text>
<text x="69.1" y="54.5">27</text>
<text x="144.7" y="57">B8</text>
<text x="144.8" y="54.5">A8</text>
<text x="28.5" y="62.1">15</text>
<text x="28.5" y="64.6">16</text>
<text x="69.1" y="64.6">23</text>
<text x="69.1" y="62.1">24</text>
<text x="125.6" y="63.6" transform="rotate(-90 125.6 63.6)">SH</text>
<text x="133.2" y="63.5" transform="rotate(-90 133.2 63.5)">A1</text>
<text x="28.5" y="67.2">17</text>
<text x="28.5" y="69.7">18</text>
<text x="69.1" y="69.7">21</text>
<text x="69.1" y="67.2">22</text>
<text x="28.5" y="72.3">19</text>
<text x="69.1" y="72.3">20</text>
<text x="50.7" y="78.2" transform="rotate(-90 50.7 78.2)">39</text>
<text x="168.8" y="87.1" transform="rotate(-90 168.8 87.1)">4</text>
<text x="60.8" y="94.1" transform="rotate(-90 60.8 94.1)">7</text>
<text x="63.4" y="94.1" transform="rotate(-90 63.4 94.1)">6</text>
<text x="65.9" y="94.1" transform="rotate(-90 65.9 94.1)">5</text>
<text x="68.4" y="94.1" transform="rotate(-90 68.4 94.1)">4</text>
<text x="71" y="94.1" transform="rotate(-90 71 94.1)">3</text>
<text x="73.5" y="94.1" transform="rotate(-90 73.5 94.1)">2</text>
<text x="76.1" y="94.1" transform="rotate(-90 76.1 94.1)">1</text>
<text x="159.3" y="90">1</text>
<text x="159.3" y="95.1">5</text>
<text x="177.1" y="90">3</text>
<text x="210.7" y="92.6">1</text>
<text x="210.7" y="90">2</text>
<text x="168.8" y="99.8" transform="rotate(-90 168.8 99.8)">2</text>
</g>
<g font-size="1" fill="#006464">
<text x="160.8" y="29.2" transform="rotate(-90 160.8 29.2)">R2</text>
<text x="160.8" y="39" transform="rotate(-90 160.8 39)">R3</text>
<text x="188.7" y="50.8" transform="rotate(-90 188.7 50.8)">R5</text>
<text x="139.2" y="95.9" transform="rotate(-90 139.2 95.9)">R10</text>
<text x="155.1" y="101.1">R1</text>
<text x="31" y="108.7">GND</text>
<text x="31" y="111.2">TXD</text>
<text x="31" y="113.8">RXD</text>
<text x="56.1" y="108.7">SAFEBOOT_N</text>
<text x="62.5" y="113.8">SDA</text>
<text x="62.6" y="111.2">SCL</text>
<text x="31" y="116.3">TIMEPULSE</text>
<text x="31" y="118.9">EXTINT</text>
<text x="59.5" y="116.3">VIO_SEL</text>
<text x="59.9" y="118.9">VCC_RF</text>
<text x="31" y="121.4">V_BCKP</text>
<text x="31" y="123.9">V_IO</text>
<text x="59.9" y="121.4">LNA_EN</text>
<text x="62.3" y="123.9">GND</text>
<text x="86.5" y="121.4">R4</text>
<text x="111.2" y="121.9" transform="rotate(-90 111.2 121.9)">GND</text>
<text x="261.8" y="124">R6</text>
<text x="31" y="126.5">VCC</text>
<text x="31" y="129">RESET_N</text>
<text x="61.2" y="126.5">RF_IN</text>
<text x="62.3" y="129">GND</text>
<text x="108.5" y="126.5">SIG</text>
<text x="207.5" y="126.5">SCK</text>
<text x="207.5" y="129">VDD</text>
<text x="207.5" y="131.6">NC</text>
<text x="216.2" y="126.5">SDA</text>
<text x="217" y="131.6">NC</text>
<text x="217" y="129">NC</text>
<text x="261.8" y="131.6">R7</text>
<text x="111.2" y="132.8" transform="rotate(-90 111.2 132.8)">GND</text>
<text x="207.5" y="134.1">NC</text>
<text x="207.5" y="136.6">NC</text>
<text x="217" y="136.6">NC</text>
<text x="217" y="134.1">NC</text>
<text x="207.5" y="139.2">NC</text>
<text x="207.5" y="141.7">NC</text>
<text x="216" y="139.2">GND</text>
<text x="217" y="141.7">C1</text>
<text x="261.8" y="139.2">R8</text>
<text x="207.5" y="144.3">NC</text>
<text x="216" y="144.3">GND</text>
<text x="261.8" y="146.8">R9</text>
<text x="117.3" y="153.2">SDO/SA0</text>
<text x="117.3" y="155.7">SDx/AH1/Qvar1</text>
<text x="151.4" y="153.2">SDA</text>
<text x="151.5" y="155.7">SCL</text>
<text x="117.3" y="158.2">SCx/AH2/Qvar2</text>
<text x="117.3" y="160.8">INT1</text>
<text x="147.9" y="160.8">SDO_Aux</text>
<text x="152.3" y="158.2">CS</text>
<text x="117.3" y="163.3">Vdd_IO</text>
<text x="117.3" y="165.9">GND</text>
<text x="147.9" y="163.3">OCS_Aux</text>
<text x="151" y="165.9">INT2</text>
<text x="22.3" y="169.7">R12</text>
<text x="117.3" y="168.4">GND</text>
<text x="151.6" y="168.4">Vdd</text>
<text x="30.5" y="192.5">R11</text>
</g>
<g font-size="1" fill="#a90000">
<text x="28.6" y="107.8">1</text>
<text x="66.3" y="107.8">18</text>
<text x="28.6" y="110.3">2</text>
<text x="28.6" y="112.8">3</text>
<text x="66.3" y="112.8">16</text>
<text x="66.3" y="110.3">17</text>
<text x="28.6" y="115.4">4</text>
<text x="28.6" y="117.9">5</text>
<text x="66.3" y="117.9">14</text>
<text x="66.3" y="115.4">15</text>
<text x="110.3" y="116.1" transform="rotate(-90 110.3 116.1)">2</text>
<text x="28.6" y="120.5">6</text>
<text x="28.6" y="123">7</text>
<text x="28.6" y="125.5">8</text>
<text x="66.3" y="125.5">11</text>
<text x="66.3" y="123">12</text>
<text x="66.3" y="120.5">13</text>
<text x="104.8" y="125.5">1</text>
<text x="205.2" y="125.5">1</text>
<text x="219.9" y="125.5">16</text>
<text x="28.6" y="128.1">9</text>
<text x="66.3" y="128.1">10</text>
<text x="205.2" y="128.1">2</text>
<text x="205.2" y="130.6">3</text>
<text x="219.9" y="130.6">14</text>
<text x="219.9" y="128.1">15</text>
<text x="110.3" y="136.5" transform="rotate(-90 110.3 136.5)">3</text>
<text x="205.2" y="133.2">4</text>
<text x="205.2" y="135.7">5</text>
<text x="219.9" y="135.7">12</text>
<text x="219.9" y="133.2">13</text>
<text x="205.2" y="138.2">6</text>
<text x="205.2" y="140.8">7</text>
<text x="205.2" y="143.3">8</text>
<text x="219.9" y="140.8">10</text>
<text x="219.9" y="138.2">11</text>
<text x="220.4" y="143.3">9</text>
<text x="115" y="152.2">1</text>
<text x="115" y="154.8">2</text>
<text x="155.2" y="154.8">13</text>
<text x="155.2" y="152.2">14</text>
<text x="115" y="157.3">3</text>
<text x="115" y="159.8">4</text>
<text x="155.2" y="159.8">11</text>
<text x="155.2" y="157.3">12</text>
<text x="115" y="162.4">5</text>
<text x="115" y="164.9">6</text>
<text x="115" y="167.5">7</text>
<text x="155.2" y="162.4">10</text>
<text x="155.6" y="167.5">8</text>
<text x="155.6" y="164.9">9</text>
</g>
<g font-size=".8" fill="#006464">
<text x="169.9" y="90.3" transform="rotate(-90 169.9 90.3)">DD</text>
<text x="173.2" y="91.1">BAT</text>
<text x="169.9" y="96.2" transform="rotate(-90 169.9 96.2)">SS</text>
</g>
</svg>
